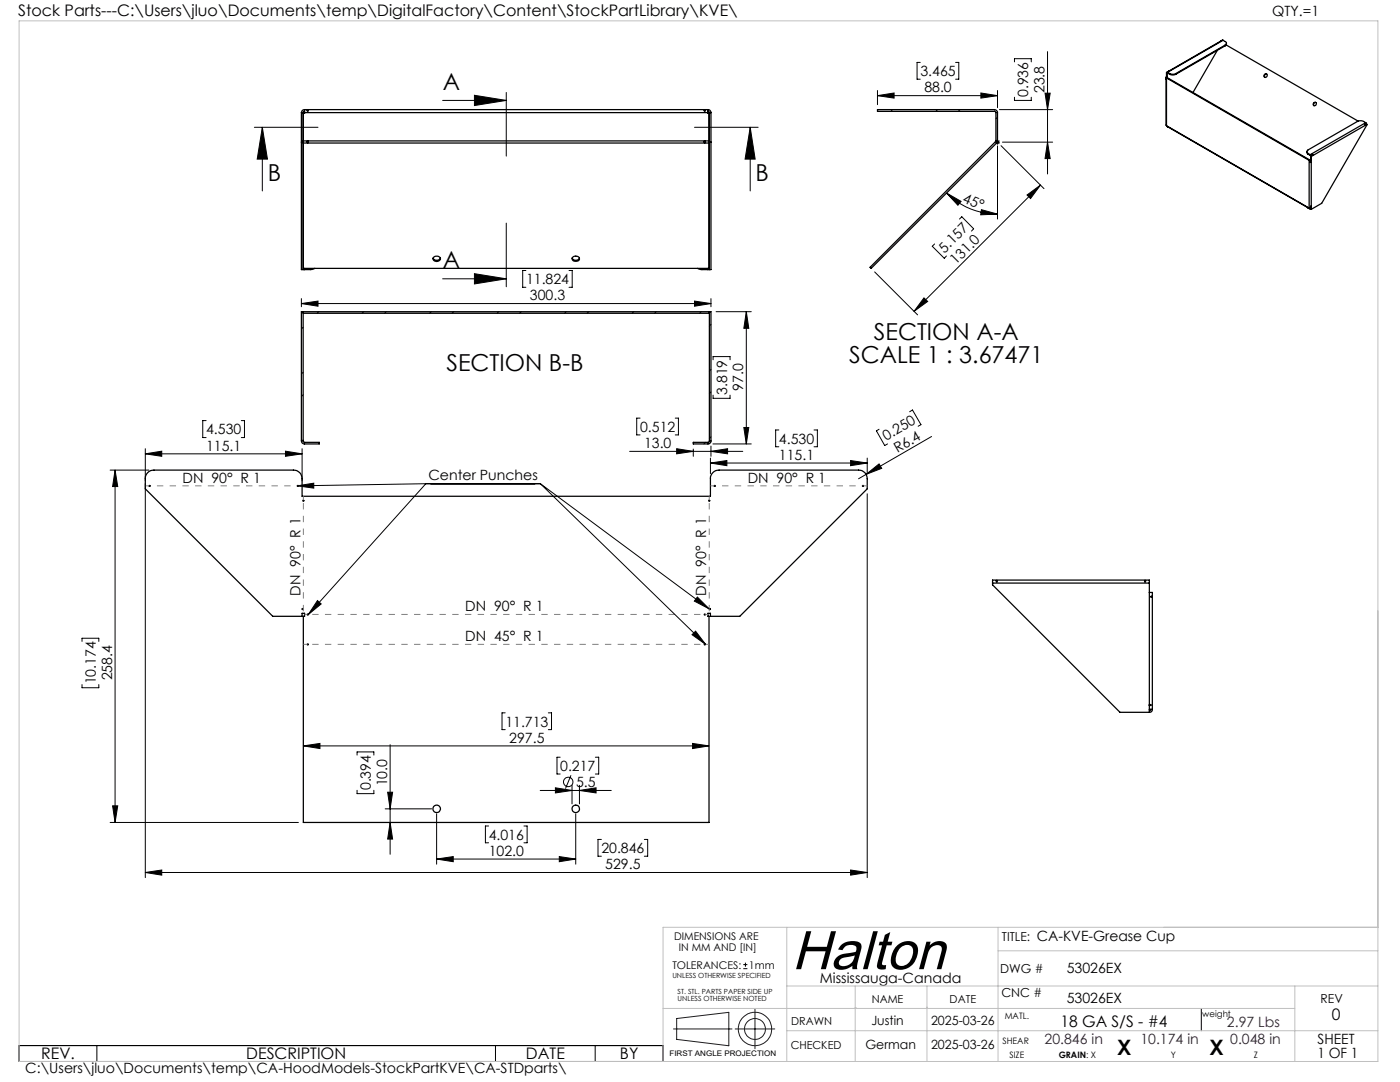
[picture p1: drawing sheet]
<svg xmlns="http://www.w3.org/2000/svg" width="279mm" height="216mm" viewBox="0 0 279 216" stroke-linecap="round" stroke-linejoin="round" font-family="sans-serif">
<g fill="none" stroke="#000" stroke-width=".25">
<path d="M232.7 15.4v.4M232.7 15.8l.1 9.3M232.8 15.3v.3M232.8 15.3l.1 .2M232.8 14.5v.8M232.8 15.6v9.5M232.8 15.6l28.5 16.4M232.8 14.5l.1 .1M232.9 15.5l-.1 .1M232.9 15.5l28.5 16.4M232.9 14.6v.9M233 14.6h-.1"/>
<path d="M233 14.4l-.2 .1M233 14.4l.4 .3M233 14.4v.2M233 14.6l.4 .2M233.2 14.2v.1M233.2 14.2l-.3 .2M233.4 14.7l.5 .1 .8-.1M233.4 14.8l.5 .2 .8-.2M233.4 14.7v.1M234.7 14.7v.1M243 10l-4.9 8.5M243.7 8.2h-.1"/>
<path d="M243.7 8.2l-10.5 6M244.1 8l.4 .3a.38 .38 0 0 1 .3 .3 .38 .38 0 0 1-.3 .4M244.1 8l-.4 .2M244.1 8l-11.1 6.4M244.5 9l-9.8 5.7M244.5 9v.1M244.5 9.1l-9.8 5.7M244.7 9l26.3 15.2M244.8 8.6l-.1 .4-.2 .1M252.8 14.8a.39 .39 0 0 0-.4 .2 .39 .39 0 0 0 0 .4M60.1 22.5h.4M60.1 28.4h.4"/>
<path d="M60.1 22.5v31.3h.4M60.5 22.5h.3M60.5 22.5v31.3M60.8 21.9v.6M60.8 21.9a.6 .6 0 0 0-.7 .6M60.8 22.2l-.3 .3M60.8 22.5v.1h-.3M60.8 22.5h80.5M60.8 21.9h80.5M61.3 28.2l.1 .1 .1-.1M61.3 28.2h.2a.16 .16 0 0 1 .1 .2 .16 .16 0 0 1-.3 .1zM140.5 28.2l.1 .1 .2-.1"/>
<path d="M140.6 28.2h.1v.3a.16 .16 0 0 1-.2-.1 .16 .16 0 0 1 .1-.2zM141.3 21.9v.6M141.3 22.2l.3 .3M141.3 21.9a.6 .6 0 0 1 .6 .6M141.3 22.5h.3M141.3 22.5v.1h.2v5.5M141.5 28.1v.4M141.5 28.1h-81v.4h81M141.5 28.5v25.1h-81M141.6 22.5h.3M141.6 28.4h.3M141.6 22.5v31.3"/>
<path d="M141.9 22.5v31.3h-.3M175.1 21.9h23.4a.6 .6 0 0 1 .6 .6v5.7l-.2 .3-25.1 25.1-.2-.3 25.2-25.2v-5.6l-.2-.3h-23.5zM232.8 25.1l.3 .2M232.8 25.1l28.5 16.4M233.1 25.3h.1M233.1 25.3l28 16.2M260.8 30.3l.3 .5M261.1 30.6l.4 .3M261.1 30.8l.4 .2M261.1 30.6v.2M261.3 32v9.5M261.4 32.3l.2 .1z"/>
<path d="M261.4 31.9h.2M261.4 31.9l-.1 .1M261.5 31l.1 .2M261.5 30.9l.2 .3M261.5 30.9v.1M261.6 31.9l.1 .1h-.4M261.6 31.2h.1M261.6 31.2v.7M261.7 31.2v9.9M261.9 30.8l.1 .1zM262.6 20.5a.38 .38 0 0 0-.4 .1 .38 .38 0 0 0 .1 .5M272.3 24.7l.2 .2z"/>
<path d="M272.6 24.5l.2 .3M272.6 24.5a1.52 1.52 0 0 0-1.6-.3l-9.9 5.7a.38 .38 0 0 0-.3 .4 .38 .38 0 0 0 .3 .3M272.6 24.5l-11.1 6.4M272.8 24.8l-11.1 6.4M272.8 24.8l-9 15.8-2.1 1.2M60.5 53.8h.3M60.8 53.6v.2M62.8 53.6a2.95 2.95 0 0 1-2 .2M86.4 51.5a.82 .82 0 0 0 1.5 0M86.5 51.4a.74 .74 0 0 1 .8-.3 .74 .74 0 0 1 .5 .7 .76 .76 0 0 1-.8 .4 .76 .76 0 0 1-.6-.7zM114.2 51.4a.79 .79 0 0 1 .8-.3 .79 .79 0 0 1 .6 .7 .77 .77 0 0 1-.8 .3 .77 .77 0 0 1-.6-.7zM114.2 51.5a.82 .82 0 0 0 1.4 0"/>
<path d="M139.2 53.6a2.99 2.99 0 0 0 2.1 .2M141.3 53.8h.3M141.3 53.6v.2M261.1 41.5h.1M261.1 41.5l.2 .2M261.3 41.5h.4M261.3 41.5l.2 .1M261.5 41.6h.1M261.6 41.6l.1 .2M261.6 41.2h.1M261.7 41.1v.1M261.7 41.1l-.2 .1h.2"/>
<path d="M261.7 41.2v.6M60.5 62.2v25.9l.2 .2h3v.3h-2.9a.6 .6 0 0 1-.7-.6v-25.8h81.4v.3h-81M141.6 62.2h.3v25.8a.6 .6 0 0 1-.6 .6h-2.9v-.3h3l.2-.2zM29.5 94.3a1.54 1.54 0 0 1 1.2-.5h27.9a1.69 1.69 0 0 1 1.7 1.7v3.5h81.5v-3.5a1.69 1.69 0 0 1 1.7-1.7h27.8a1.69 1.69 0 0 1 1.8 1.7v2l-25.5 25.5h-5.8v-.6h-.5v.6h.2v41.1h-81v-41.1h.3v-.6h-.5v.6h-5.9l-25.4-25.5v-2a1.54 1.54 0 0 1 .5-1.2zM198.1 116.3v-.6h31.3v.6M198.1 116.3v.4l25.4 25.4h5.9M198.1 116.3h31.3M229.4 118.2h.6v23.3M229.4 116.3v24.3M229.4 140.6l.3 .1-.3 .1M229.4 141.5h.6M229.4 140.6v.2"/>
<path d="M229.4 140.8v1.3M229.4 140.6l.2 .1-.2 .1M229.7 141.5l-.3 .3M230 141.5a.6 .6 0 0 1-.6 .6"/>
<circle cx="252.6" cy="15.1" r=".35"/>
<circle cx="61.5" cy="22.1" r=".14"/>
<circle cx="140.7" cy="22.1" r=".14"/>
<circle cx="262.4" cy="20.8" r=".34"/>
<circle cx="29.8" cy="97" r=".11"/>
<circle cx="59.4" cy="97" r=".11"/>
<circle cx="60.5" cy="99.9" r=".11"/>
<circle cx="141.5" cy="99.9" r=".11"/>
<circle cx="142.6" cy="97" r=".11"/>
<circle cx="172.2" cy="97" r=".11"/>
<circle cx="199" cy="116" r=".14"/>
<circle cx="228.6" cy="116" r=".14"/>
<circle cx="229.8" cy="119" r=".13"/>
<circle cx="60.4" cy="121.5" r=".11"/>
<circle cx="61.4" cy="122.6" r=".11"/>
<circle cx="61.4" cy="128.6" r=".11"/>
<circle cx="140.7" cy="122.6" r=".11"/>
<circle cx="140.7" cy="128.6" r=".11"/>
<circle cx="141.7" cy="121.5" r=".11"/>
<circle cx="87.1" cy="161.4" r=".76"/>
<circle cx="114.9" cy="161.4" r=".74"/>
</g>
<g fill="none" stroke="#000" stroke-width=".2">
<path d="M94.7 19l6.3 1-6.3 1.1zM101 18.5v12.7M175.1 18.1v2.8M175.1 19.1h24M175.1 19.1l3.3-.5v1zM183.7 12.5h-.7v3.3h.7M190.7 12.5h.6v3.3h-.6M195.8 18.6l3.3 .5-3.3 .5zM199.1 18.1v3.4M202.5 19.4v.6h3.3v-.6M202.5 12.3v-.6h3.3v.6M208.6 18.6h1l-.5 3.3z"/>
<path d="M209.1 10.3v24.4M50.8 25.4h12.7M52.4 25.4l1 6.4h-2.1zM52.4 25.4v12.7M88.3 20h12.7M138.6 25.4h12.7M149.7 25.4l1 6.4h-2zM149.7 25.4v12.7M178.1 21.9l-.3 .3M187.1 21.9l-.3 .3M188.9 38.5l2.9 1.7-.6 .8zM188.9 38.5a14.4 14.4 0 0 0 10.2 4.2"/>
<path d="M191.6 21.9l-.4 .3M198.6 28.4h1M198.7 28l.7 .7M199.1 27.8v1.1M199.1 29.1v14.6M199.1 23.4l-.3 .3M199.1 27.9l-.4 .3M199.4 28l-.7 .7M199.5 21.9h10.6M199.8 29.1l8.6 8.5M200.1 28.4h10M205 38.9l2.6-2-1.9 2.7z"/>
<path d="M207.6 36.9l-25.2 25.2M209.1 28.4l.5 3.2h-1zM60.1 59.6v1.6M88.3 55.6h12.7M94.7 54.6l6.3 1-6.3 1.1zM101 44.5v12.7M105 54h-.7v3.3h.7M113.6 54h.6v3.3h-.6M141.9 59.6v1.6M174.6 54.3l8.5 8.5M184.4 59.4l.7 .7-2.7 2zM186.5 48.7l-.4 .4 2.4 2.4 .4-.4"/>
<path d="M191.5 43.7l.4-.4 2.4 2.3-.4 .5M195.9 41.8l3.2 .9-3.4 .2zM60.1 60.6h81.8M60.1 60.6l3.4-.5v1zM60.5 74.3l-.4 .3M60.5 65.3l-.4 .4M60.5 78.8l-.4 .3M63.6 62.2l-.3 .3M72.6 62.2l-.4 .3M77.1 62.2l-.3 .3M86.1 62.2l-.4 .3M90.6 62.2l-.4 .3"/>
<path d="M99.5 62.2l-.3 .3M104 62.2l-.3 .3M113 62.2l-.3 .3M117.5 62.2l-.3 .3M126.5 62.2l-.3 .3M131 62.2l-.4 .3M138.6 60.1l3.3 .5-3.3 .5zM139.9 62.2l-.3 .3M141.9 73.7l-.3 .3M141.9 64.7l-.3 .4M141.9 78.2l-.3 .3M142.3 71.8v-.6h3.4v.6"/>
<path d="M142.3 78.8v.7h3.4v-.7M142.9 62.2h7M148.9 62.2v26.4M148.9 62.2l.5 3.3h-1zM22 93.8h7.7M23 93.8l.5 3.3h-1zM23 93.8v70.3M29 89.5v6.5M29 90.6h31.3M29 90.6l3.3-.6v1.1zM29 96.5v78.6M41.1 83.9h-.6v3.4h.6"/>
<path d="M48.2 83.9h.6v3.4h-.6M57 90l3.3 .6-3.3 .5zM59.3 96.9l3.3-.5v1zM60.3 89.5v6.5M60.5 87.8l-.3 .3M85 96.5h22.8M85 96.5l-25.7 .4M85 96.5l-23.5 26.1M107.8 96.5l33.7 25M107.8 96.5l33 32.1M125.7 90.1h22.5M127.7 83.4h-.6v3.4h.6"/>
<path d="M134.8 83.4h.6v3.4h-.6M135 89.5l3.4 .6-3.4 .5zM138.4 89.6v1.5M140.8 88.3l-.3 .3M141.8 92.4l3.3-.5v1zM141.8 91.4v3.1M141.8 92.4h31.3M141.9 87.2l-.3 .3M141.9 89v2.1M141.9 90.1l3.3-.6v1.1zM142.3 88.6h7.6M148.4 85.3h1l-.5 3.3z"/>
<path d="M155.4 85.8h-.6v3.3h.6M162.5 85.8h.6v3.3h-.6M169.8 91.9l3.3 .5-3.3 .5zM172.9 94.7l-1.6 .8M172.9 94.7l2.5-2.1 .6 .9zM173.1 91.4v3.1M173.1 98.5v76.6M175.4 85.7l-.5 .3 1.7 2.9 .5-.3M181.5 82.2l.6-.4 1.7 2.9-.6 .4M185.9 87.1l-13 7.6M63.4 119.8l.7 .7-2.6 2.1zM139.2 119.1l2.3 2.4-2.9-1.6z"/>
<path d="M16.4 128v-.6h3.3v.6M16.4 136.6v.6h3.3v-.6M138.1 126.6l.7-.7 2 2.7zM60.5 148.8h81M60.5 148.8l3.4-.5v1.1zM71.3 150.7v-.7h3.3v.7M71.3 157.7v.7h3.3v-.7M77.4 158.1h1l-.5 3.3zM77.9 148.6v21.9M100.8 142.2h-.6v3.4h.6M107.8 157.7h14.2M109.4 142.2h.7v3.4h-.7"/>
<path d="M110.8 157.2l3.4 .5-3.4 .5zM111.8 151.1h-.6v3.3h.6M113.9 154.7l-1 2.7M114.2 156.7v3.7M115.6 156.7v3.7M115.6 157.7l3.4-.5v1zM118.8 151.1h.7v3.3h-.7M138.2 148.3l3.3 .5-3.3 .6zM22 164.1h37.5M22.5 160.8h1l-.5 3.3zM29 174.1l3.3-.5v1zM29 174.1h144.1"/>
<path d="M76.9 161.4h9.2M77.9 164.1l.5 3.3h-1zM87.1 162.4v10M87.1 171.4h27.8M87.1 171.4l3.4-.5v1zM97.5 164.8h-.6v3.4h.6M104.6 164.8h.6v3.4h-.6M111.6 170.9l3.3 .5-3.3 .5zM114.9 162.4v10M120 167.5h-.7v3.4h.7M128.6 167.5h.7v3.4h-.7M169.8 173.6l3.3 .5-3.3 .5z"/>
<path d="M148.3 193.3h.9M148.3 192.5h.9M148.8 192.1v.8M3.8 208.6h128.5v3.2h-128.5zM19.3 208.6v3.2M98.9 208.6v3.2M118.8 208.6v3.2M239.7 201.2v4.5"/>
<circle cx="113.4" cy="156" r=".95"/>
</g>
<g fill="none" stroke="#191924" stroke-width=".2">
<path d="M134.4 205.3h11.7M135 203.2l10.5-1.2v6.7l-10.5-1.3zM146.7 205.3h7.9M150.7 201.4v7.9"/>
<circle cx="150.7" cy="205.3" r="2.09"/>
<circle cx="150.7" cy="205.3" r="3.3"/>
</g>
<path d="M29.8 96.9h-.8M60.3 96.9h-.7M60.5 99v.8M141.5 99.8v-.8M142.5 96.9h-.7M173.1 96.9h-.8M61.3 128.6h-.7M61.3 122.6h-.5M141.3 122.6h-.5M141.5 128.6h-.7" fill="none" stroke="#808080" stroke-width=".2" stroke-dasharray="1.3 1.3 1.3 1.3" stroke-linecap="butt"/>
<path d="M59.3 96.9h-29.3M172.1 96.9h-29.3" fill="none" stroke="#808080" stroke-width=".2" stroke-dasharray="1.3 1.3 1.3 1.3" stroke-dashoffset="1.2" stroke-linecap="butt"/>
<path d="M60.5 100v22.4M141.5 122.4v-22.4" fill="none" stroke="#808080" stroke-width=".2" stroke-dasharray="1.3 1.3 1.3 1.3" stroke-dashoffset="-.4" stroke-linecap="butt"/>
<path d="M140.6 128.6h-79.1M140.6 122.6h-79.1" fill="none" stroke="#808080" stroke-width=".2" stroke-dasharray="1.3 1.3 1.3 1.3" stroke-dashoffset="1.8" stroke-linecap="butt"/>
<path d="M3.8 4.2h271.2v207.6h-271.2zM157 196.7h118M157 185v26.8M170.7 196.7v15.1M185 196.7v15.1M199.2 185v26.8M199.2 189.7h75.8M258.4 196.7v15.1M275 185h-142.7v26.8M132.3 201.2h126.1M157 205.7h118M170.7 201h.1" fill="none" stroke="#c0c0c0" stroke-width=".2"/>
<g fill="#000">
<path d="M172.9 94.7l2.5-2.1 .6 .9z"/>
<path d="M195.8 18.6l3.3 .5-3.3 .5zM175.1 19.1l3.3-.5v1z"/>
<path d="M94.7 19l6.3 1-6.3 1.1zM94.7 54.6l6.3 1-6.3 1.1z"/>
<path d="M149.7 25.4l1 6.4h-2zM52.4 25.4l1 6.4h-2.1z"/>
<path d="M188.9 38.5l2.9 1.7-.6 .8zM195.9 41.8l3.2 .9-3.4 .2z"/>
<path d="M205 38.9l2.6-2-1.9 2.7zM184.4 59.4l.7 .7-2.7 2z"/>
<path d="M209.1 28.4l.5 3.2h-1zM208.6 18.6h1l-.5 3.3z"/>
<path d="M23 93.8l.5 3.3h-1zM22.5 160.8h1l-.5 3.3z"/>
<path d="M29 90.6l3.3-.6v1.1zM57 90l3.3 .6-3.3 .5z"/>
<path d="M59.3 96.9l3.3-.5v1zM63.4 119.8l.7 .7-2.6 2.1zM139.2 119.1l2.3 2.4-2.9-1.6zM138.1 126.6l.7-.7 2 2.7z"/>
<path d="M141.8 92.4l3.3-.5v1zM169.8 91.9l3.3 .5-3.3 .5z"/>
<path d="M141.9 90.1l3.3-.6v1.1zM135 89.5l3.4 .6-3.4 .5zM138.6 60.1l3.3 .5-3.3 .5zM60.1 60.6l3.4-.5v1z"/>
<path d="M148.4 85.3h1l-.5 3.3zM148.9 62.2l.5 3.3h-1z"/>
<path d="M60.5 148.8l3.4-.5v1.1zM138.2 148.3l3.3 .5-3.3 .6z"/>
<path d="M110.8 157.2l3.4 .5-3.4 .5zM115.6 157.7l3.4-.5v1z"/>
<path d="M29 174.1l3.3-.5v1zM169.8 173.6l3.3 .5-3.3 .5z"/>
<path d="M77.4 158.1h1l-.5 3.3zM77.9 164.1l.5 3.3h-1z"/>
<path d="M87.1 171.4l3.4-.5v1zM111.6 170.9l3.3 .5-3.3 .5z"/>
</g>
<text font-size="11" x="158" y="193.4">Halton</text>
<g font-size="4.7">
<text x="88.3" y="18">A</text>
<text x="53.4" y="36">B</text>
<text x="150.8" y="36">B</text>
<text x="88.3" y="53.5">A</text>
<text x="174.4" y="67.9">SECTION A-A</text>
<text x="89.1" y="74">SECTION B-B</text>
<text x="169.5" y="72.4">SCALE 1 : 3.67471</text>
</g>
<g font-size="4.2">
<text x="223" y="210.4">X</text>
<text x="241.4" y="210.4">X</text>
</g>
<g font-size="3.2">
<text x="3.6" y="3.3">Stock Parts---C:\Users\jluo\Documents\temp\DigitalFactory\Content\StockPartLibrary\KVE\</text>
<text x="265.8" y="203.5">0</text>
<text x="211.6" y="204.9">18 GA S/S - #4</text>
<text x="8.2" y="211.4">REV.</text>
<text x="49.2" y="211.4">DESCRIPTION</text>
<text x="105" y="211.4">DATE</text>
<text x="123.7" y="211.4">BY</text>
</g>
<g font-size="2.8">
<text x="253.9" y="3.3">QTY.=1</text>
<text x="183.7" y="15.2">3.465</text>
<text x="184.5" y="18.4">88.0</text>
<text x="205.2" y="19.4" transform="rotate(-90 205.2 19.4)">0.936</text>
<text x="208.5" y="18.6" transform="rotate(-90 208.5 18.6)">23.8</text>
<text x="192" y="40.3" transform="rotate(22 192 40.3)">45°</text>
<text x="188.5" y="50.6" transform="rotate(-45 188.5 50.6)">5.157</text>
<text x="190.8" y="52.9" transform="rotate(-45 190.8 52.9)">131.0</text>
<text x="105" y="56.7">11.824</text>
<text x="105.8" y="60">300.3</text>
<text x="145.1" y="78.8" transform="rotate(-90 145.1 78.8)">3.819</text>
<text x="148.3" y="78" transform="rotate(-90 148.3 78)">97.0</text>
<text x="41.1" y="86.7">4.530</text>
<text x="41.1" y="89.9">115.1</text>
<text x="127.7" y="86.2">0.512</text>
<text x="128.5" y="89.4">13.0</text>
<text x="155.5" y="88.5">4.530</text>
<text x="176.8" y="88" transform="rotate(-30 176.8 88)">0.250</text>
<text x="85.5" y="95.9">Center Punches</text>
<text x="155.5" y="91.8">115.1</text>
<text x="179.1" y="90.5" transform="rotate(-30 179.1 90.5)">R6.4</text>
<text x="36.5" y="96.3">DN 90° R 1</text>
<text x="149.2" y="96.3">DN 90° R 1</text>
<text x="60" y="118.9" transform="rotate(-90 60 118.9)">DN 90° R 1</text>
<text x="141" y="118.9" transform="rotate(-90 141 118.9)">DN 90° R 1</text>
<text x="92.8" y="122">DN 90° R 1</text>
<text x="92.8" y="127.9">DN 45° R 1</text>
<text x="19.1" y="136.6" transform="rotate(-90 19.1 136.6)">10.174</text>
<text x="22.4" y="135.8" transform="rotate(-90 22.4 135.8)">258.4</text>
<text x="100.9" y="145">11.713</text>
<text x="101.6" y="148.2">297.5</text>
<text x="111.8" y="153.8">0.217</text>
<text x="74" y="157.7" transform="rotate(-90 74 157.7)">0.394</text>
<text x="77.3" y="156.9" transform="rotate(-90 77.3 156.9)">10.0</text>
<text x="115" y="157.1">5.5</text>
<text x="97.5" y="167.5">4.016</text>
<text x="97.5" y="170.8">102.0</text>
<text x="120" y="170.2">20.846</text>
<text x="120.8" y="173.5">529.5</text>
<text x="206.9" y="187.8">CA-KVE-Grease Cup</text>
<text x="163.6" y="196.1">Mississauga-Canada</text>
<text x="212.9" y="194.1">53026EX</text>
<text x="212.9" y="200.1">53026EX</text>
<text x="263" y="208.3">SHEET</text>
<text x="5" y="214.1">C:\Users\jluo\Documents\temp\CA-HoodModels-StockPartKVE\CA-STDparts\</text>
<text x="262.9" y="211.1">1 OF 1</text>
</g>
<g font-size="2.8" fill="#400040">
<text x="208.5" y="208.3">20.846 in</text>
<text x="227.6" y="208.3">10.174 in</text>
<text x="244.9" y="204.9">2.97 Lbs</text>
<text x="245.5" y="208.3">0.048 in</text>
</g>
<g font-size="2.5">
<text x="200" y="187.8">TITLE:</text>
<text x="199.6" y="194.1">DWG #</text>
<text x="199.9" y="198.9">CNC #</text>
<text x="263.5" y="200.1">REV</text>
<text x="172.7" y="209.3">German</text>
<text x="173.9" y="204.6">Justin</text>
<text x="185.8" y="204.6">2025-03-26</text>
<text x="185.8" y="209.3">2025-03-26</text>
</g>
<g font-size="2.2">
<text x="174" y="200.1">NAME</text>
<text x="189.5" y="200.1">DATE</text>
<text x="157.8" y="209.3">CHECKED</text>
<text x="157.9" y="204.6">DRAWN</text>
</g>
<g font-size="2.1">
<text x="134.5" y="187.6">DIMENSIONS ARE</text>
<text x="135.5" y="189.7">IN MM AND [IN]</text>
<text x="134.2" y="193.3">TOLERANCES:</text>
<text x="149.5" y="193.3">1mm</text>
</g>
<g font-size="1.8">
<text x="200.5" y="203.3">MATL.</text>
<text x="240" y="202.8">weight</text>
<text x="200.1" y="208.3">SHEAR</text>
<text x="201.5" y="211.1">SIZE</text>
<text x="211.3" y="211.1">GRAIN: X</text>
<text x="233.7" y="211.1">Y</text>
<text x="250.2" y="211.1">Z</text>
</g>
<text font-size="1.5" x="133.6" y="210.7">FIRST ANGLE PROJECTION</text>
<g font-size="1.4">
<text x="134.2" y="195.1">UNLESS OTHERWISE SPECIFIED</text>
<text x="135.2" y="198.3">ST. STL. PARTS PAPER SIDE UP</text>
<text x="135.2" y="199.7">UNLESS OTHERWISE NOTED</text>
</g>
</svg>
